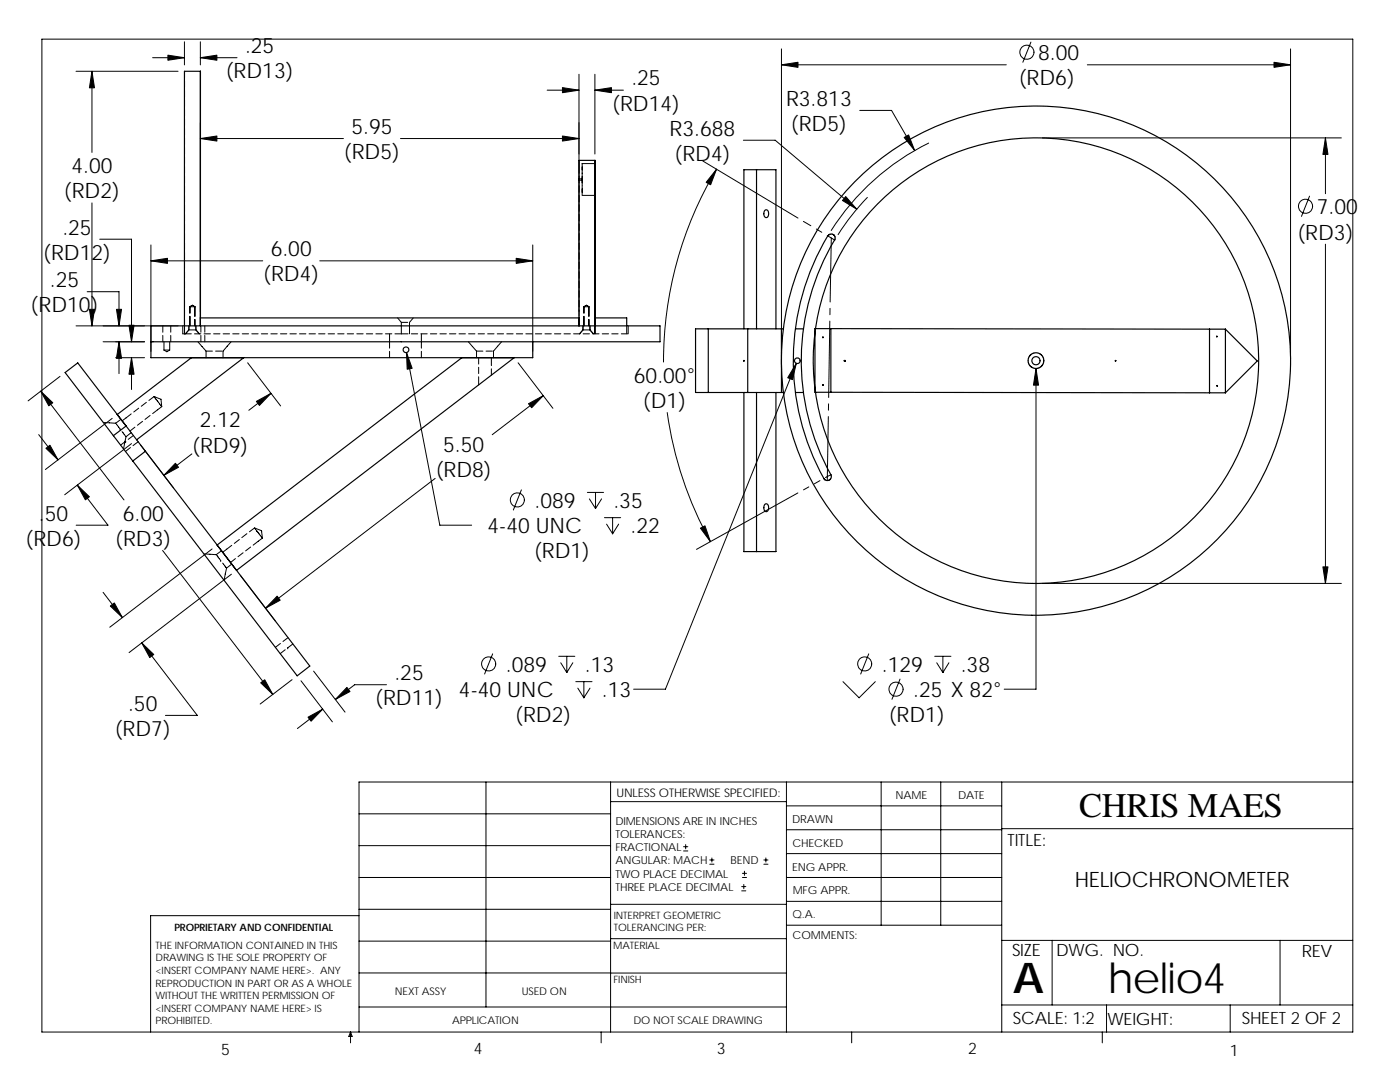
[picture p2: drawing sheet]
<svg xmlns="http://www.w3.org/2000/svg" width="279mm" height="216mm" viewBox="0 0 279 216" stroke-linecap="round" stroke-linejoin="round" font-family="sans-serif">
<g fill="none" stroke="#000" stroke-width=".2">
<path d="M8.4 7.8h261.6v198.1h-261.6zM15.2 14.2h20.3M18.4 14.2v16.2M30.5 11.5h6.3M36.8 8.3v4.7M36.8 14.2v1.3M36.8 16.1v1.3M36.8 18v1.3M36.8 19.9v1.3M40 8.3v4.7M40 11.5h7.3M109.2 18h6.3"/>
<path d="M115.5 14.8l.1 48.3M118.7 14.8v15.9M118.7 18h5.7M156 9.8v60.9M156 12.9h44.8M205.7 8.4l-1.6 4M217 12.9h40.6M257.6 9.8v60.9M36.8 21.8v1.3M36.8 23.7v1.3M36.8 25.7v1.2M36.8 27.6v1.2"/>
<path d="M36.8 29.5v1.2M36.8 31.4v1.2M36.8 33.3v1.2M36.8 35.2v1.2M36.8 37.1v1.3M36.8 39v1.3M40 24.5v37.7M40 27.6h28.5M79.9 27.6h35.6M115.5 35.7v.3M115.5 35.7h.7M115.5 36h.7"/>
<path d="M115.6 32v2.5M116.2 34.5v1.5M116.2 32.7v1.2M116.2 33.3v1.3M116.2 35.2v1.3M116.2 37.1v1.3M116.2 37.7v1.2l2.5 .1M116.2 35.7v1.3M116.2 35.7v.3M116.2 32.6h2.5M116.2 32.7h.1M140.3 32.1l19 11.4"/>
<path d="M143 33.8a74.5 74.5 0 0 0-10.6 38.4M148.4 28h6.3l16.3 13.7M171.6 22h6.3l4.6 8M173.1 39.4l-.6 .7a45.5 45.5 0 0 0-5.2 6.7M185.3 28.6a48.4 48.4 0 0 0-19.4 17.4M208 27.5h59.7M261.3 39.1l-1.6 4.1M264.5 27.5v11.2M17.4 58.2h6.3v6.8M18.4 40.5v24.5M19.9 47.7h6.3v20.5M30.1 48.9v21.2"/>
<path d="M30.1 52h22.3M36.8 40.9v1.3M36.8 42.8v1.3M36.8 44.7v1.3M36.8 46.6v1.3M36.8 48.5v1.3M36.8 50.4v1.3M36.8 52.3v1.3M36.8 54.2v1.3M36.8 56.1v1.3M36.8 58v1.3M36.8 59.9v1.3"/>
<path d="M63.8 52h42.5M106.3 48.9v21.2M160.3 44.2l1.5 .8M162.9 45.7l1.1 .7M165.1 47l1.5 .9M165.9 47.5l-.2 12.8M264.5 48.7v67.7M8.1 78.1l16.6 21.7M12 75.1l-6.4 4.9M15.2 65h20.3M20.6 68.2h8.3M23.1 71.4h5.8"/>
<path d="M23.7 68.2v6.3M26.2 71.4v6.3M30.7 79.1l1.4 .6 .2 1.5zM30.7 79.1l-1 .8M32.5 65v1.3M32.5 66.9v1.3M32.7 69.8h1.2M32.7 68.2v1.6M32.7 69.8l.6 .4 .6-.4M33.9 68.2v1.6M34.1 65v1.3M34.1 66.9v1.3"/>
<path d="M36.5 65v1.6h.3M36.8 66.6h1.4M36.8 63.8v2.8M36.8 61.8v1.3M37.7 65v.8l-.7 .8M37.8 65.8h1.3M37.9 61.2h1M37.9 63.1v1.9M37.9 61.2v1.3M38.4 60.9l.5 .3M38.4 60.9l-.5 .3M38.4 60.9l-.5 .3v1.3"/>
<path d="M38.8 66.6h1.3M38.9 61.2v1.9M38.9 61.2h.1M38.9 63.8v1.2M39.1 65.8l.7 .8M39.1 65v.8M39.5 68.2l1.6 1.9M40 63.4v1.6M40.1 65v1.3M40.1 66.9v1.3M40.7 66.6h1.3M40.9 65v1.3"/>
<path d="M40.9 66.9v1.3M41.1 70.1h1.3M41.1 70.1v1.3M42.6 66.6h1.3M43 70.1h1.3M44.5 66.6h1.3M46.1 68.2l-1.6 1.9v1.3M46.4 66.6h1.3M48.3 66.6h1.3M49.4 72.4l6.6 8.6M50.2 66.6h1.3M52.2 66.6h1.2"/>
<path d="M54.1 66.6h1.2M54.1 78.5l-4.4 3.4M56 66.6h1.2M57.9 66.6h1.2M59.8 66.6h1.2M61.7 66.6h1.2M63.6 66.6h1.3M65.5 66.6h1.3M67.4 66.6h1.3M69.3 66.6h1.3M71.2 66.6h1.3M73.1 66.6h1.3"/>
<path d="M75 66.6h1.3M76.9 66.6h1.3M77.7 66.6v2.9M77.7 70.1v1.3M78.8 66.6h2.6M79.4 63.4l.7 .9M80.1 64.3h1.3M80.1 64.3v2.3M81.1 70.4l6.7 34.4h6.3M82.1 66.6h1.3M82.5 63.4l-.8 .9v2.3M84 66.6h1.3"/>
<path d="M84.1 66.6v2.9M84.1 70.1v1.3M85.9 66.6h1.3M87.8 66.6h1.3M89.7 66.6h1.3M91.6 66.6h1.3M93.5 68.2l1.6 1.9M93.5 66.6h1.3M95.1 70.1h1.3M95.1 70.1v1.3M95.4 66.6h1.3M95.5 75.2v1.6"/>
<path d="M95.5 71.4v1.2M95.5 73.3v1.2M97 70.1h1.3M97.3 66.6h1.3M98.1 71.4v1.6M98.1 73.6v1.3M99.2 66.6h1.3M100.1 68.2l-1.6 1.9v1.3M101.1 66.6h1.3M103 66.6h1.3M103.4 72.4l6.9 9.1M104.9 66.6h1.3"/>
<path d="M106.8 66.6h1.3M108.4 79l-10.2 7.7M108.8 66.6h1.2M110.7 66.6h1.2M112.6 66.6h1.2M114.5 66.6h1.2M115.5 63.4h.1M115.6 63.4v1.6v-1.2M116.3 65.8h.1M116.3 65.8l-.7 .8M116.3 65v.8M116.4 66.6h1.2"/>
<path d="M116.4 65.8l-.7 .8M116.4 65v.8M116.5 61.2h.1M116.5 65.8h1.3M116.5 63.1v1.9M116.5 61.2l.5-.3 .6 .3M116.5 61.2v1.3M116.6 61.2h1M116.6 63.1v1.9M116.6 61.2v1.3M117.1 60.9l-.5 .3M117.5 61.2v1.9"/>
<path d="M117.5 63.8v1.2M117.6 61.2v1.9M117.6 63.8v1.2M117.7 65v.8l.7 .8M117.8 65.8l.6 .8M117.8 65v.8M118.3 66.6h1.2M118.7 63.4v3.2M120.2 66.6h1.3M122.1 66.6h1.3M124 66.6h1.3M125.1 65v1.6"/>
<path d="M125.4 65v1.6M148.4 72h.1M148.4 71.9l.1 .2M148.5 71.9v.2M148.5 71.9l-.1 .2M158.9 72.5l-26.1 65h-6.4M164.2 76.8h.1M164.2 76.7l.1 .2M164.2 67.3h.1M164.2 67.2l.1 .2M164.2 67.2v.2M164.2 76.7v.2"/>
<path d="M164.3 76.7l-.2 .2M164.3 67.2l-.2 .2M165.6 64.1l-.2 15.2M165.7 61.5l-.1 1.3M168.4 72.1l.2-.2 .1 .2M168.5 72h.2M168.5 71.9l.2 .2v-.2M168.5 71.9v.2M168.7 71.9l-.1 .2M206.8 73.6v63.9h-6.4M222.6 72h.1M222.6 71.9l.1 .2"/>
<path d="M222.6 71.9v.2M222.7 71.9l-.2 .2M242.8 67.1h.1M242.8 67.1l.1 .1M242.8 67.1v.1M242.8 77h.2M242.8 76.9l.2 .1M242.9 67.1l-.1 .1M242.9 76.9v.1M243 76.9l-.2 .1M7.7 86.7l3.9 5.1M15.4 96.8l6.1 8h-6.3"/>
<path d="M22.4 83.5l-13.3 10.2M23.2 84.6l.8 1M24 85.6h.1M24.1 83.7l-1 .8-2.5-.2M24.4 86.1l.7 1M25.1 88.1h.1M25.1 88.1l-1 .7M25.1 87.1l-.4 2.5M26 89.3l-1 .8M26.2 86.4l-1.1 .7M26.2 82.6l-1.8 1.4M26.2 88.5l-13.3 10.2"/>
<path d="M26.6 86.9l-1 .8M26.9 85.2l-1 .8M27.6 88.1l-1.1 .8M27.7 81.4l-1 .8M28 88.8l6.6 8.6M28.4 84.1l-1 .8M29.2 80.3l-1 .8M30 82.9l-1.1 .8M32.3 81.1l-1.8 1.4M38.3 90.6l-5.6 4.2M86.8 95.5l-33.8 25.9M104.1 97.7l-1.7 4.1"/>
<path d="M117.2 98.3h3.3M117.6 99.5l1.3 2M118.9 98.3v3.2M120.1 99.5l-1.2 2M133.2 82.3a74.4 74.4 0 0 0 8.6 25.8M159.2 98.4l-20.2 11.2M161.4 97.2l-1 .5M163.6 95.9l-1.1 .6M165.3 83.1l-.2 12.8M165.4 80.6l-.1 1.3M165.8 94.7l-1.1 .6M20.6 118.2l3.8 5"/>
<path d="M32.4 109.8l22 28.8M40.7 110.5l2.5 .2M42.3 109.5l-20.4 15.7M43.2 110.7h.1M43.3 110.8l.7 1M44 111.8h.1M44.2 109.9l-1 .8M44.4 112.4l.8 1M45.2 113.4l-.5 2.4M46.2 114.6l-20.4 15.6M46.2 112.6l-1 .8M46.2 108.8l-1.8 1.4"/>
<path d="M47 111.5l-1 .7M47.8 107.7l-1 .7M48 114.8l6.9 9.1M48.5 110.3l-1 .8M49.3 106.5l-1 .8M50 109.2l-1 .7M50.8 105.3l.4 .6M50.8 105.3l1.4 .6 .2 1.5M50.8 105.3l-1 .8M51.2 105.9h.1M51.2 105.9l.4 .4M51.6 106.4l.8 1"/>
<path d="M52.4 107.4l-1.9 1.4M120.6 103.3h3.3M121.1 104.6l1.2 1.9M122.3 103.3v3.2M123.5 104.6l-1.2 1.9M208 116.4h59.7M28.3 128.3l11.1 14.4h-6.4M56 128.4l-1.1 .8M56.9 129.6l-1 .8M57.4 129.3h.1M57.5 127.2l-1 .8M58.3 135.6l-6.4 4.9"/>
<path d="M58.4 128.5l-1 .8M60.1 135.8l6.2 8.2M62.6 133.9l6.3 8.2M77.1 136.6h-6.3l-3.9 3M98.3 130.5l-1.6 4M111.5 131h3.2M111.9 132.2l1.2 2M113.1 131v3.2M114.3 132.2l-1.2 2M114.9 136h3.3M115.3 137.3l1.2 1.9M116.5 136v3.2"/>
<path d="M117.8 137.3l-1.3 1.9M168.2 136l3.2 3.2 3.3-3.2M173.4 130.5l-1.6 4M179.6 135.5l-1.6 4M186.5 131h3.3M186.9 132.2l1.3 2M188.2 131v3.2M189.4 132.2l-1.2 2M64.4 141.5l-5 3.9M97 156v44.9M121.9 156v49.9M121.9 160h35.1"/>
<path d="M157 156v49.9M175.9 156v28.6M187.7 156v28.6M199.9 156v49.9M270 156h-198.4v49.9M71.6 175.1h50.3M71.6 168.7h50.3M71.6 162.4h50.3M136.4 169.8h.9M136.4 169h.9M136.8 168.5v.9M141.6 172.4h.9"/>
<path d="M141.6 171.6h.9M142.1 171.2v.8M148 177.8h.8M148 176.9h.8M148.2 175.1h.8M148.2 174.3h.8M148.4 176.5v.8M148.6 173.8v.9M152.4 172.4h.9M152.4 171.6h.9M152.8 171.2v.8M157 170.3h42.9"/>
<path d="M157 160.8h42.9M157 165.6h42.9M157 175.1h42.9M157 179.9h42.9M199.9 165.4h70.1M71.6 187.8h50.3M71.6 181.4h50.3M71.6 182.7h-41.5v23.2M71.6 194.1h50.3M121.9 194.2h35.1M121.9 187.3h35.1M121.9 180.4h35.1"/>
<path d="M157 184.6h42.9M199.9 187.6h70.1M210 187.6v12.9M255.5 187.6v12.9M70 205.9l.3 .9h-.7zM70 205.9v2.2M71.6 200.9h85.4M120 205.9v2.2M170 205.9v2.2M199.9 200.5h70.1M220 205.9v2.2M220.8 200.5v5.4"/>
<path d="M245.5 200.5v5.4"/>
<circle cx="204.9" cy="10.4" r="1.42"/>
<circle cx="260.5" cy="41.2" r="1.42"/>
<circle cx="103.2" cy="99.8" r="1.41"/>
<circle cx="97.5" cy="132.5" r="1.41"/>
<circle cx="172.6" cy="132.5" r="1.41"/>
<circle cx="178.8" cy="137.5" r="1.42"/>
</g>
<g fill="none" stroke="#000" stroke-width=".23">
<path d="M40 14.2v50.8M118.7 32.7v6.3zM151 33.9v31.7M152.7 41.9h.2a.88 .88 0 0 1 0 1.5 .88 .88 0 0 1-.2-1.5zM165.2 47.1a47.9 47.9 0 0 0-.6 48.6l.4 .2 .5-.1 .3-.3 .1-.5a47.1 47.1 0 0 1 .7-47.1M165.2 47.1l.5-.4 .6 .1 .4 .5-.1 .6M30.1 68.2h101.6v-3.2h-101.6v6.4h76.2v-3.2M38.2 71.4l-14.8 11.3 1.8 2.3M40 63.4h75.5M40 63.4v-49.2h-3.2v50.8M48.6 71.4l-21.3 16.4M92.2 71.4l-48.9 37.4"/>
<path d="M102.6 71.4l-55.4 42.4M115.5 65v-33h3.2v33M118.7 63.4h6.4v1.6M141.4 65.6v12.7M148.5 78.3v31.8h6.4v-31.8M148.5 65.6v-31.7h6.4v31.7M149.2 65.6v12.7M151 78.3v31.8M156 65.6v12.7M156.3 65.6h-17.5v12.7h17.5M158.7 65.6h1.7M158.7 78.3h1.7"/>
<path d="M165.8 65.6h-3.2v12.7h3.2M165.8 65.6v12.7M165.8 65.6l75.6 .1M165.8 78.3l75.6 .1M208.3 72l-.1 .7-.4 .5-1.1 .3-.7-.1-.5-.4-.3-1.1 .1-.7 .4-.4 1.1-.4 .7 .1 .4 .4 .3 .4 .1 .7M241.4 65.7h3.2M241.4 78.4h3.2M241.4 65.7v12.7M244.6 65.7v12.7M244.6 65.7l6.3 6.3-6.3 6.4M25.2 85l-9.7-12.6-2.5 1.9 13.5 17.7M25.2 85l-2.6 1.9"/>
<path d="M25.2 85l3.8 5M29 90l-2.5 2M29 90l32.8 42.9-2.5 2-32.8-42.9M152.7 100.6l.2-.1a.9 .9 0 0 1 0 1.6 .89 .89 0 0 1-.2-1.5z"/>
<circle cx="81" cy="69.8" r=".57"/>
<circle cx="159.1" cy="72" r=".56"/>
<circle cx="206.7" cy="72" r="50.8"/>
<circle cx="206.7" cy="72" r=".82"/>
<circle cx="206.7" cy="72" r="44.5"/>
</g>
<g fill="#000" stroke="#000" stroke-width=".2">
<path d="M18.4 14.2l.5 3.3h-1.1z" fill-rule="evenodd"/>
<path d="M33.5 11l3.3 .5-3.3 .5z" fill-rule="evenodd"/>
<path d="M40 11.5l3.3-.5v1z" fill-rule="evenodd"/>
<path d="M112.2 17.5l3.3 .5-3.3 .5z" fill-rule="evenodd"/>
<path d="M118.7 18l3.3-.5v1z" fill-rule="evenodd"/>
<path d="M156 12.9l3.3-.5v1z" fill-rule="evenodd"/>
<path d="M254.3 12.4l3.3 .5-3.3 .5z" fill-rule="evenodd"/>
<path d="M40 27.6l3.3-.5v1.1z" fill-rule="evenodd"/>
<path d="M112.2 27.1l3.3 .5-3.3 .6z" fill-rule="evenodd"/>
<path d="M143 33.8l-1.2 3.1-.9-.5z" fill-rule="evenodd"/>
<path d="M180.4 27.4l.9-.5 1.2 3.1z" fill-rule="evenodd"/>
<path d="M264.5 27.5l.5 3.3h-1z" fill-rule="evenodd"/>
<path d="M30.1 52l3.3-.5v1.1z" fill-rule="evenodd"/>
<path d="M103 51.5l3.3 .5-3.3 .6z" fill-rule="evenodd"/>
<path d="M168.8 39.2l2.2 2.5-2.9-1.7z" fill-rule="evenodd"/>
<path d="M8.1 78.1l2.4 2.3-.8 .6z" fill-rule="evenodd"/>
<path d="M17.8 61.7h1.1l-.5 3.3z" fill-rule="evenodd"/>
<path d="M23.2 61.7h1.1l-.6 3.3z" fill-rule="evenodd"/>
<path d="M23.7 68.2l.6 3.3h-1.1z" fill-rule="evenodd"/>
<path d="M25.7 64.9h1.1l-.6 3.3z" fill-rule="evenodd"/>
<path d="M26.2 71.4l.6 3.3h-1.1z" fill-rule="evenodd"/>
<path d="M51.2 80.1l2.9-1.6-2.3 2.4z" fill-rule="evenodd"/>
<path d="M81.1 70.4l1.2 3.1-1 .2z" fill-rule="evenodd"/>
<path d="M105.5 80.6l2.9-1.6-2.3 2.4z" fill-rule="evenodd"/>
<path d="M158.9 72.5l-.7 3.3-1-.4z" fill-rule="evenodd"/>
<path d="M206.8 73.6l.5 3.3h-1.1z" fill-rule="evenodd"/>
<path d="M9.2 89.5l.8-.7 1.6 3z" fill-rule="evenodd"/>
<path d="M15.4 96.8l2.4 2.3-.8 .6z" fill-rule="evenodd"/>
<path d="M35 92.4l.6 .8-2.9 1.6z" fill-rule="evenodd"/>
<path d="M139.8 105.4l.9-.5 1.1 3.2z" fill-rule="evenodd"/>
<path d="M264 113.1h1l-.5 3.3z" fill-rule="evenodd"/>
<path d="M22 120.9l.8-.6 1.6 2.9z" fill-rule="evenodd"/>
<path d="M28.3 128.3l2.4 2.3-.8 .6z" fill-rule="evenodd"/>
<path d="M55.3 119l.6 .8-2.9 1.6z" fill-rule="evenodd"/>
<path d="M52 136.2l.8-.6 1.6 3z" fill-rule="evenodd"/>
<path d="M69.2 137.2l.6 .8-2.9 1.6z" fill-rule="evenodd"/>
<path d="M61.5 143.1l2.9-1.6-2.3 2.4z" fill-rule="evenodd"/>
</g>
<g font-size="8.5">
<text x="202.2" y="198.2">A</text>
<text x="221.1" y="198.1">helio4</text>
</g>
<text font-size="6.9" x="215.4" y="163">CHRIS MAES</text>
<g font-size="4.2">
<text x="48.9" y="10.6">.25</text>
<text x="45.1" y="15.6">(RD13)</text>
<text x="126" y="17.1">.25</text>
<text x="203.3" y="17">(RD6)</text>
<text x="207.2" y="12">8.00</text>
<text x="122.2" y="22.1">(RD14)</text>
<text x="156.9" y="21.1">R3.813</text>
<text x="70.1" y="26.7">5.95</text>
<text x="133.6" y="27.1">R3.688</text>
<text x="157.8" y="26.1">(RD5)</text>
<text x="14.2" y="34.5">4.00</text>
<text x="68.6" y="31.7">(RD5)</text>
<text x="134.6" y="32.1">(RD4)</text>
<text x="12.8" y="39.6">(RD2)</text>
<text x="12.4" y="46.8">.25</text>
<text x="258.9" y="47.8">(RD3)</text>
<text x="262.8" y="42.8">7.00</text>
<text x="8.6" y="51.8">(RD12)</text>
<text x="54" y="51.1">6.00</text>
<text x="9.9" y="57.3">.25</text>
<text x="52.5" y="56.2">(RD4)</text>
<text x="6.1" y="62.3">(RD10)</text>
<text x="126.5" y="76.3">60.00°</text>
<text x="128.3" y="81.4">(D1)</text>
<text x="39.9" y="85.3">2.12</text>
<text x="38.4" y="90.3">(RD9)</text>
<text x="87" y="95.2">(RD8)</text>
<text x="88.4" y="90.2">5.50</text>
<text x="106.7" y="101.3">.089</text>
<text x="122.4" y="101.3">.35</text>
<text x="7.7" y="103.9">.50</text>
<text x="24.5" y="103.9">6.00</text>
<text x="97.3" y="106.4">4-40 UNC</text>
<text x="125.8" y="106.4">.22</text>
<text x="5.1" y="108.9">(RD6)</text>
<text x="23" y="108.9">(RD3)</text>
<text x="106.6" y="111.4">(RD1)</text>
<text x="78.7" y="135.7">.25</text>
<text x="101" y="134.1">.089</text>
<text x="116.7" y="134.1">.13</text>
<text x="176" y="134.1">.129</text>
<text x="191.7" y="134.1">.38</text>
<text x="25.6" y="141.8">.50</text>
<text x="74.9" y="140.7">(RD11)</text>
<text x="91.6" y="139.1">4-40 UNC</text>
<text x="120.1" y="139.1">.13</text>
<text x="182.2" y="139.1">.25 X 82°</text>
<text x="22.9" y="146.9">(RD7)</text>
<text x="102.8" y="144.1">(RD2)</text>
<text x="177.4" y="144.1">(RD1)</text>
<text x="214.5" y="176.9">HELIOCHRONOMETER</text>
</g>
<g font-size="3.4">
<text x="201.1" y="168.8">TITLE:</text>
<text x="202" y="190.8">SIZE</text>
<text x="210.8" y="190.8">DWG. NO.</text>
<text x="259.8" y="190.9">REV</text>
<text x="202.1" y="204.4">SCALE: 1:2</text>
<text x="221" y="204.5">WEIGHT:</text>
<text x="247.8" y="204.4">SHEET 2 OF 2</text>
</g>
<g font-size="3.2">
<text x="44.2" y="210.4">5</text>
<text x="94.6" y="210.3">4</text>
<text x="143" y="210.4">3</text>
<text x="193.2" y="210.4">2</text>
<text x="245.4" y="210.7">1</text>
</g>
<text font-size="2.4" x="123" y="158.9">UNLESS OTHERWISE SPECIFIED:</text>
<g font-size="2.2">
<text x="178.7" y="159.4">NAME</text>
<text x="191.2" y="159.4">DATE</text>
<text x="122.8" y="164.5">DIMENSIONS ARE IN INCHES</text>
<text x="122.8" y="167.2">TOLERANCES:</text>
<text x="158.1" y="164.2">DRAWN</text>
<text x="122.8" y="169.8">FRACTIONAL</text>
<text x="122.8" y="172.5">ANGULAR: MACH</text>
<text x="145.8" y="172.5">BEND</text>
<text x="158.1" y="173.7">ENG APPR.</text>
<text x="158.1" y="169.1">CHECKED</text>
<text x="122.8" y="175.1">TWO PLACE DECIMAL</text>
<text x="122.8" y="177.8">THREE PLACE DECIMAL</text>
<text x="158.2" y="178.5">MFG APPR.</text>
<text x="158.2" y="183.2">Q.A.</text>
<text x="158.2" y="187.4">COMMENTS:</text>
</g>
<g font-size="2.1">
<text x="78.8" y="198.5">NEXT ASSY</text>
<text x="104.1" y="198.5">USED ON</text>
<text x="90.2" y="204.3">APPLICATION</text>
<text x="126.4" y="204.4">DO NOT SCALE DRAWING</text>
</g>
<g font-size="2">
<text x="34.8" y="185.7">PROPRIETARY AND CONFIDENTIAL</text>
<text x="122.5" y="183.3">INTERPRET GEOMETRIC</text>
<text x="122.5" y="185.9">TOLERANCING PER:</text>
<text x="31.1" y="189.3">THE INFORMATION CONTAINED IN THIS</text>
<text x="31.1" y="191.8">DRAWING IS THE SOLE PROPERTY OF</text>
<text x="122.4" y="189.4">MATERIAL</text>
<text x="31.1" y="194.3">&lt;INSERT COMPANY NAME HERE&gt;. ANY</text>
<text x="31.1" y="196.8">REPRODUCTION IN PART OR AS A WHOLE</text>
<text x="122.4" y="196.2">FINISH</text>
<text x="31.1" y="199.4">WITHOUT THE WRITTEN PERMISSION OF</text>
<text x="31.1" y="201.9">&lt;INSERT COMPANY NAME HERE&gt; IS</text>
<text x="31.1" y="204.4">PROHIBITED.</text>
</g>
</svg>
